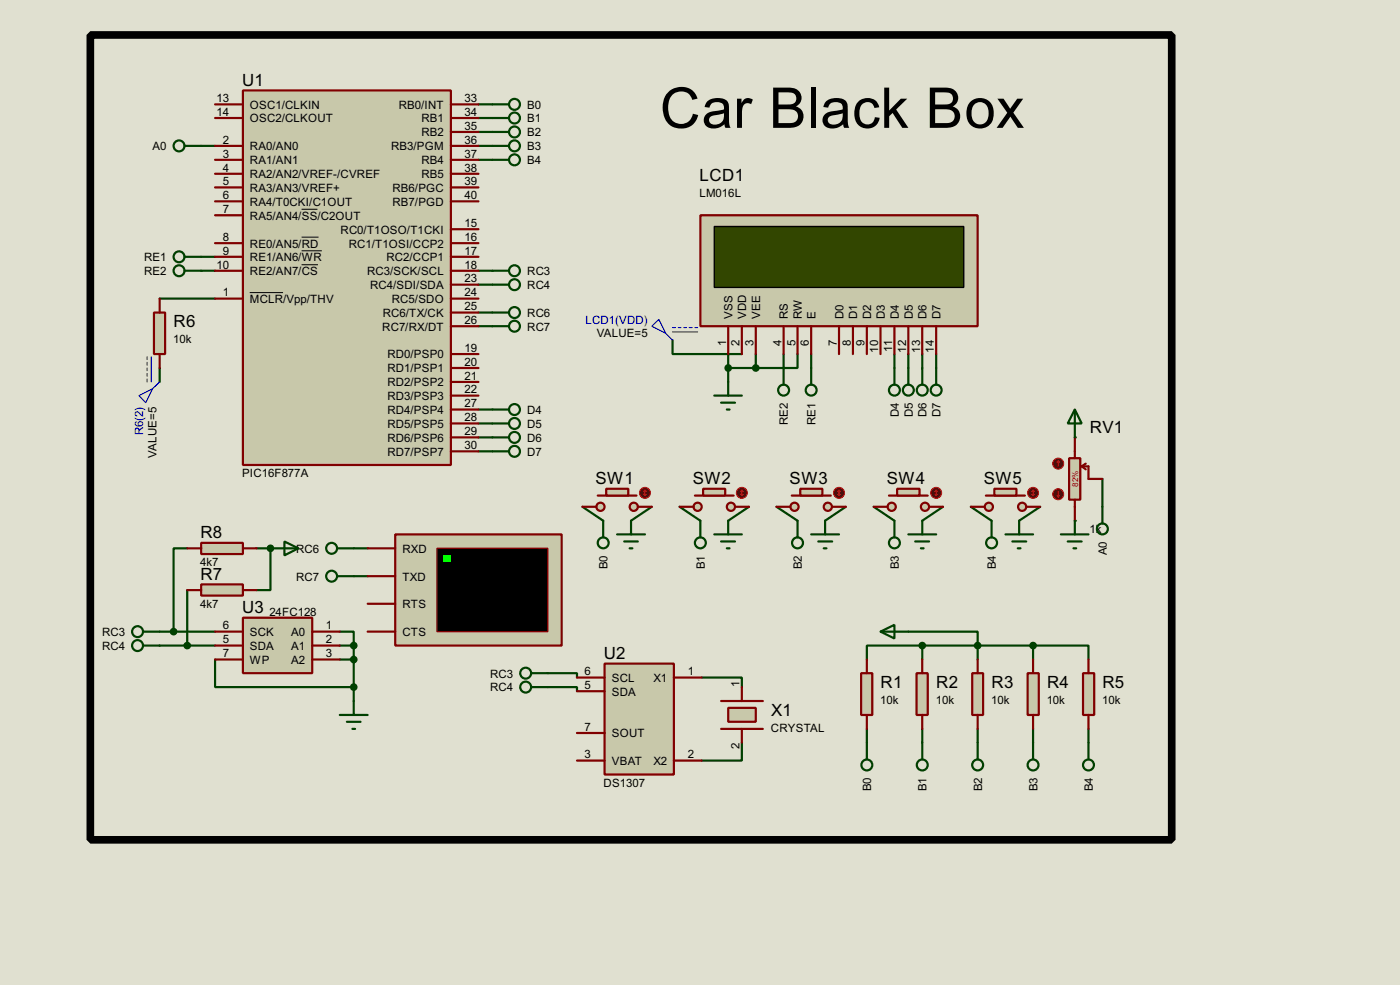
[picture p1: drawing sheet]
<svg xmlns="http://www.w3.org/2000/svg" width="256mm" height="180mm" viewBox="0 0 256 180" stroke-linecap="round" stroke-linejoin="round" font-family="sans-serif">
<path d="M0 0h256.5v180.3h-256.5z" fill="#e0e0d0"/>
<g fill="none" stroke="#004000" stroke-width=".4">
<path d="M87.7 19.1h2.5M87.7 21.6h2.5M87.7 24.2h2.5M87.7 26.7h2.5M87.7 29.3h2.5M36.9 47h2.5M36.9 49.6h2.5M87.7 49.6h2.5M87.7 52.1h2.5M87.7 75h2.5M87.7 77.5h2.5M143.6 64.8v2.6"/>
<path d="M148.6 64.8v2.6M163.9 64.8v2.6M166.4 64.8v2.6M169 64.8v2.6M171.5 64.8v2.6M87.7 80.1h2.5M87.7 82.6h2.5M106.7 92.8l3.8 2.5M124.5 92.8l3.8 2.5M142.3 92.8l3.8 2.5M160.1 92.8l3.8 2.5M177.9 92.8l3.8 2.5"/>
<path d="M202 87.7v5.1M100.4 123.2h5.3v.8M100.4 125.8h5.3v.7M158.8 133.4v2.5M169 133.4v2.5M179.1 133.4v2.5M189.3 133.4v2.5M199.4 133.4v2.5"/>
</g>
<circle cx="196.9" cy="95.3" r=".2" fill="#004000"/>
<path d="M36.9 26.7h2.5M29.3 54.7h10.1M87.7 57.2h2.5M87.7 59.7h2.5M119.4 92.8l-3.8 2.5M29.3 118.2h10.1M34.3 108v10.2M62.3 115.6h2.5v2.6M62.3 118.2h2.5M64.8 100.4h2.6M64.8 105.5h2.6M64.8 118.2v2.5h-2.5" fill="none" stroke="#004000" stroke-width=".4"/>
<circle cx="196.9" cy="80.1" r=".2" fill="#004000"/>
<g fill="none" stroke="#004000" stroke-width=".4">
<path d="M29.3 67.4v2.5M123.2 62.3v2.5h12.7M133.4 64.8v5.1M133.4 67.4h5.1M138.5 64.8v2.6M146.1 64.8v2.6h-7.6M137.2 92.8l-3.8 2.5M155 92.8l-3.8 2.5M172.8 92.8l-3.8 2.5M190.6 92.8l-3.9 2.5M47 100.4h2.6M166.4 115.6h12.7v5.1"/>
<path d="M169 118.2h-10.2v2.5M169 118.2v2.5M169 118.2h20.3M189.3 118.2h10.1v2.5M189.3 118.2v2.5M39.4 120.7v5.1h25.4M64.8 120.7v7.6M128.6 124h7.3v1.8M135.9 135.9v3.3h-7.3"/>
</g>
<circle cx="49.6" cy="100.4" r=".2" fill="#004000"/>
<path d="M29.3 115.6h10.1M34.3 100.4h-2.5v15.2M49.6 100.4v7.6h-2.6" fill="none" stroke="#004000" stroke-width=".4"/>
<path d="M44.5 16.6h38.1v68.5h-38.1z" fill="#c8c8aa" stroke="#800000" stroke-width=".4"/>
<g fill="none" stroke="#800000" stroke-width=".4">
<path d="M39.4 19.1h5.1M82.6 19.1h5.1M39.4 26.7h5.1M39.4 29.3h5.1M39.4 31.8h5.1M39.4 36.9h5.1M39.4 39.4h5.1M39.4 21.6h5.1M39.4 34.3h5.1M82.6 26.7h5.1M82.6 29.3h5.1M82.6 31.8h5.1"/>
<path d="M82.6 36.9h5.1M82.6 21.6h5.1M82.6 34.3h5.1M82.6 24.2h5.1M39.4 44.5h5.1M39.4 47h5.1M39.4 49.6h5.1M39.4 54.7h5.1M82.6 44.5h5.1M82.6 47h5.1M82.6 49.6h5.1M82.6 59.7h5.1"/>
<path d="M82.6 57.2h5.1M82.6 54.7h5.1M82.6 52.1h5.1M82.6 42h5.1M82.6 64.8h5.1M82.6 67.4h5.1M82.6 77.5h5.1M82.6 75h5.1M82.6 72.4h5.1M82.6 69.9h5.1M82.6 82.6h5.1M82.6 80.1h5.1"/>
</g>
<path d="M55.3 38.3h2.9M45.8 53.6h6.1M55.3 43.4h3.1M55.3 45.9h3.7M55.3 48.5h3" fill="none" stroke="#000" stroke-width=".18"/>
<path d="M128.3 39.4h50.8v20.3h-50.8z" fill="#c8c8aa" stroke="#800000" stroke-width=".4"/>
<path d="M130.9 41.5h45.7v11.1h-45.7z" fill="#324600" stroke="#000" stroke-width=".25"/>
<g fill="none" stroke="#800000" stroke-width=".4">
<path d="M133.4 59.7v5.1M135.9 59.7v5.1M138.5 59.7v5.1M143.6 59.7v5.1M146.1 59.7v5.1M148.6 59.7v5.1M153.7 59.7v5.1M156.3 59.7v5.1M158.8 59.7v5.1M161.3 59.7v5.1M163.9 59.7v5.1M166.4 59.7v5.1"/>
<path d="M169 59.7v5.1M171.5 59.7v5.1"/>
</g>
<g fill="none" stroke="#004000" stroke-width=".4">
<path d="M33.8 47h3.1M33.8 49.6h3.1M90.2 75h3.1M90.2 77.5h3.1M130.9 72.4h5M132.1 73.7h2.6M133.2 75h.5M133.4 69.9v2.5M143.6 67.4v3M148.6 67.4v3M163.9 67.4v3M166.4 67.4v3"/>
<path d="M169 67.4v3M171.5 67.4v3M90.2 80.1h3.1M90.2 82.6h3.1"/>
<circle cx="32.8" cy="49.6" r="1"/>
<circle cx="32.8" cy="47" r="1"/>
<circle cx="94.2" cy="77.5" r="1"/>
<circle cx="94.2" cy="75" r="1"/>
<circle cx="143.5" cy="71.4" r="1"/>
<circle cx="148.6" cy="71.4" r="1"/>
<circle cx="163.8" cy="71.4" r="1"/>
<circle cx="166.4" cy="71.4" r="1"/>
<circle cx="168.9" cy="71.4" r="1"/>
<circle cx="171.5" cy="71.4" r="1"/>
<circle cx="94.2" cy="80.1" r="1"/>
<circle cx="94.2" cy="82.6" r="1"/>
</g>
<g fill="#c8c8aa" stroke="#800000" stroke-width=".4">
<circle cx="116.1" cy="92.8" r=".75"/>
<circle cx="110" cy="92.8" r=".75"/>
</g>
<path d="M109.5 90.7h7.1" fill="none" stroke="#800000" stroke-width=".4"/>
<path d="M111.1 89.5h4v1.2h-4z" fill="#c8c8aa" stroke="#800000" stroke-width=".4"/>
<path d="M106.7 92.8h2.6M116.9 92.8h2.5" fill="none" stroke="#800000" stroke-width=".4"/>
<circle cx="118.1" cy="90.2" r="1" fill="#400000" stroke="#f00" stroke-width=".2"/>
<path d="M117.9 90.5l.3 .2M118.2 89.7v1M118.2 89.7l-.3 .3M118.2 89.7l.2 .3M118.4 90.5l-.2 .2" fill="none" stroke="#f00" stroke-width=".2"/>
<g fill="#c8c8aa" stroke="#800000" stroke-width=".4">
<circle cx="133.9" cy="92.8" r=".75"/>
<circle cx="127.8" cy="92.8" r=".75"/>
</g>
<path d="M127.3 90.7h7.1" fill="none" stroke="#800000" stroke-width=".4"/>
<path d="M128.8 89.5h4.1v1.2h-4.1z" fill="#c8c8aa" stroke="#800000" stroke-width=".4"/>
<path d="M124.5 92.8h2.6M134.7 92.8h2.5" fill="none" stroke="#800000" stroke-width=".4"/>
<circle cx="135.9" cy="90.2" r="1" fill="#400000" stroke="#f00" stroke-width=".2"/>
<path d="M135.7 90.5l.2 .2M135.9 89.7v1M135.9 89.7l-.2 .3M135.9 89.7l.3 .3M136.2 90.5l-.3 .2" fill="none" stroke="#f00" stroke-width=".2"/>
<g fill="#c8c8aa" stroke="#800000" stroke-width=".4">
<circle cx="151.6" cy="92.8" r=".75"/>
<circle cx="145.5" cy="92.8" r=".75"/>
</g>
<path d="M145.1 90.7h7.1" fill="none" stroke="#800000" stroke-width=".4"/>
<path d="M146.6 89.5h4.1v1.2h-4.1z" fill="#c8c8aa" stroke="#800000" stroke-width=".4"/>
<path d="M142.3 92.8h2.5M152.5 92.8h2.5" fill="none" stroke="#800000" stroke-width=".4"/>
<circle cx="153.7" cy="90.2" r="1" fill="#400000" stroke="#f00" stroke-width=".2"/>
<path d="M153.5 90.5l.2 .2M153.7 89.7v1M153.7 89.7l-.2 .3M153.7 89.7l.3 .3M154 90.5l-.3 .2" fill="none" stroke="#f00" stroke-width=".2"/>
<g fill="#c8c8aa" stroke="#800000" stroke-width=".4">
<circle cx="169.4" cy="92.8" r=".75"/>
<circle cx="163.3" cy="92.8" r=".75"/>
</g>
<path d="M162.9 90.7h7.1" fill="none" stroke="#800000" stroke-width=".4"/>
<path d="M164.4 89.5h4.1v1.2h-4.1z" fill="#c8c8aa" stroke="#800000" stroke-width=".4"/>
<path d="M160.1 92.8h2.5M170.2 92.8h2.6" fill="none" stroke="#800000" stroke-width=".4"/>
<circle cx="171.5" cy="90.2" r="1" fill="#400000" stroke="#f00" stroke-width=".2"/>
<path d="M171.3 90.5l.2 .2M171.5 89.7v1M171.5 89.7l-.2 .3M171.5 89.7l.3 .3M171.8 90.5l-.3 .2" fill="none" stroke="#f00" stroke-width=".2"/>
<g fill="#c8c8aa" stroke="#800000" stroke-width=".4">
<circle cx="187.2" cy="92.8" r=".75"/>
<circle cx="181.1" cy="92.8" r=".75"/>
</g>
<path d="M180.6 90.7h7.2" fill="none" stroke="#800000" stroke-width=".4"/>
<path d="M182.2 89.5h4v1.2h-4z" fill="#c8c8aa" stroke="#800000" stroke-width=".4"/>
<path d="M177.9 92.8h2.5M188 92.8h2.6" fill="none" stroke="#800000" stroke-width=".4"/>
<circle cx="189.2" cy="90.2" r="1" fill="#400000" stroke="#f00" stroke-width=".2"/>
<path d="M189 90.5l.3 .2M189.3 89.7v1M189.3 89.7l-.3 .3M189.3 89.7l.2 .3M189.5 90.5l-.2 .2" fill="none" stroke="#f00" stroke-width=".2"/>
<g fill="none" stroke="#004000" stroke-width=".4">
<path d="M110.5 95.3v3.1M128.3 95.3v3.1M146.1 95.3v3.1M163.9 95.3v3.1M181.7 95.3v3.1"/>
<circle cx="110.5" cy="99.4" r="1"/>
<circle cx="128.3" cy="99.4" r="1"/>
<circle cx="146.1" cy="99.4" r="1"/>
<circle cx="163.8" cy="99.4" r="1"/>
<circle cx="181.6" cy="99.4" r="1"/>
</g>
<path d="M157.8 123.2h2v7.7h-2z" fill="#c8c8aa" stroke="#800000" stroke-width=".4"/>
<path d="M158.8 120.7v2.5M158.8 130.9v2.5" fill="none" stroke="#800000" stroke-width=".4"/>
<path d="M167.9 123.2h2.1v7.7h-2.1z" fill="#c8c8aa" stroke="#800000" stroke-width=".4"/>
<path d="M169 120.7v2.5M169 130.9v2.5" fill="none" stroke="#800000" stroke-width=".4"/>
<path d="M178.1 123.2h2v7.7h-2z" fill="#c8c8aa" stroke="#800000" stroke-width=".4"/>
<path d="M179.1 120.7v2.5M179.1 130.9v2.5" fill="none" stroke="#800000" stroke-width=".4"/>
<path d="M188.3 123.2h2v7.7h-2z" fill="#c8c8aa" stroke="#800000" stroke-width=".4"/>
<path d="M189.3 120.7v2.5M189.3 130.9v2.5" fill="none" stroke="#800000" stroke-width=".4"/>
<path d="M198.4 123.2h2.1v7.7h-2.1z" fill="#c8c8aa" stroke="#800000" stroke-width=".4"/>
<path d="M199.4 120.7v2.5M199.4 130.9v2.5" fill="none" stroke="#800000" stroke-width=".4"/>
<g fill="none" stroke="#004000" stroke-width=".4">
<path d="M90.2 19.1h3.1M90.2 21.6h3.1M90.2 24.2h3.1M90.2 26.7h3.1M90.2 29.3h3.1M158.8 135.9v3.1M169 135.9v3.1M179.1 135.9v3.1M189.3 135.9v3.1M199.4 135.9v3.1"/>
<circle cx="94.2" cy="19.1" r="1"/>
<circle cx="94.2" cy="29.3" r="1"/>
<circle cx="94.2" cy="26.7" r="1"/>
<circle cx="94.2" cy="24.2" r="1"/>
<circle cx="94.2" cy="21.6" r="1"/>
<circle cx="158.8" cy="140" r="1"/>
<circle cx="168.9" cy="140" r="1"/>
<circle cx="179.1" cy="140" r="1"/>
<circle cx="189.2" cy="140" r="1"/>
<circle cx="199.4" cy="140" r="1"/>
</g>
<path d="M110.8 121.5h12.7v20.3h-12.7z" fill="#c8c8aa" stroke="#800000" stroke-width=".4"/>
<path d="M105.7 139.2h5.1M105.7 124h5.1M105.7 126.5h5.1M105.7 134.2h5.1M123.5 139.2h5.1M123.5 124h5.1" fill="none" stroke="#800000" stroke-width=".4"/>
<g fill="none" stroke="#004000" stroke-width=".4">
<path d="M90.2 49.6h3.1M90.2 52.1h3.1M97.3 123.2h3.1M97.3 125.8h3.1"/>
<circle cx="94.2" cy="49.6" r="1"/>
<circle cx="94.2" cy="52.1" r="1"/>
<circle cx="96.3" cy="123.2" r="1"/>
<circle cx="96.3" cy="125.8" r="1"/>
</g>
<path d="M195.9 83.9h2v7.6h-2z" fill="#c8c8aa" stroke="#800000" stroke-width=".4"/>
<path d="M196.9 80.1v3.8M196.9 91.5v3.8M198.2 85.4l.7 .5M198.2 85.4h1.2v2.3h2.6M198.9 84.9l-.7 .5" fill="none" stroke="#800000" stroke-width=".4"/>
<circle cx="193.8" cy="84.9" r="1" fill="#400000" stroke="#f00" stroke-width=".2"/>
<path d="M193.9 84.4l-.3 .2M193.9 84.4l.2 .2M193.9 84.4v1" fill="none" stroke="#f00" stroke-width=".2"/>
<circle cx="193.8" cy="90.5" r="1" fill="#400000" stroke="#f00" stroke-width=".2"/>
<path d="M193.6 90.7l.3 .3M193.9 90v1M194.1 90.7l-.2 .3" fill="none" stroke="#f00" stroke-width=".2"/>
<g fill="none" stroke="#004000" stroke-width=".4">
<path d="M194.4 97.8h5M195.6 99.1h2.6M196.9 95.3v2.5M202 92.8v3M196.7 100.4h.5"/>
<circle cx="201.9" cy="96.8" r="1"/>
</g>
<path d="M72.4 97.8h30.5v20.4h-30.5z" fill="#c8c8aa" stroke="#800000" stroke-width=".4"/>
<path d="M80.1 100.4h20.3v15.2h-20.3z" fill="#000" stroke="#800000" stroke-width=".25"/>
<path d="M81.3 101.7h1.3v1.2h-1.3z" fill="#0f0"/>
<path d="M67.4 100.4h5M67.4 110.5h5M67.4 105.5h5M67.4 115.6h5" fill="none" stroke="#800000" stroke-width=".4"/>
<g fill="none" stroke="#004000" stroke-width=".4">
<path d="M90.2 57.2h3.1M90.2 59.7h3.1M61.8 100.4h3M61.8 105.5h3"/>
<circle cx="94.2" cy="57.2" r="1"/>
<circle cx="94.2" cy="59.7" r="1"/>
<circle cx="60.7" cy="105.5" r="1"/>
<circle cx="60.7" cy="100.4" r="1"/>
</g>
<path d="M28.2 57.2h2.1v7.6h-2.1z" fill="#c8c8aa" stroke="#800000" stroke-width=".4"/>
<path d="M29.3 54.7v2.5M29.3 64.8v2.6" fill="none" stroke="#800000" stroke-width=".4"/>
<path d="M44.5 113.1h12.7v10.1h-12.7z" fill="#c8c8aa" stroke="#800000" stroke-width=".4"/>
<path d="M39.4 115.6h5.1M39.4 118.2h5.1M57.2 115.6h5.1M57.2 118.2h5.1M39.4 120.7h5.1M57.2 120.7h5.1" fill="none" stroke="#800000" stroke-width=".4"/>
<g fill="none" stroke="#004000" stroke-width=".4">
<path d="M26.2 115.6h3.1M26.2 118.2h3.1M62.3 130.9h5.1M63.6 132.1h2.5M64.6 133.4h.5M64.8 128.3v2.6"/>
<circle cx="25.2" cy="118.2" r="1"/>
<circle cx="25.2" cy="115.6" r="1"/>
</g>
<g fill="#004000" stroke="#004000" stroke-width=".4">
<circle cx="64.8" cy="120.7" r=".5"/>
<circle cx="64.8" cy="118.2" r=".5"/>
</g>
<path d="M36.9 107h7.6v2h-7.6z" fill="#c8c8aa" stroke="#800000" stroke-width=".4"/>
<path d="M34.3 108h2.6M44.5 108h2.5" fill="none" stroke="#800000" stroke-width=".4"/>
<path d="M36.9 99.4h7.6v2h-7.6z" fill="#c8c8aa" stroke="#800000" stroke-width=".4"/>
<path d="M34.3 100.4h2.6M44.5 100.4h2.5M132.1 128.3h7.7M132.1 133.4h7.7" fill="none" stroke="#800000" stroke-width=".4"/>
<g fill="#004000" stroke="#004000" stroke-width=".4">
<circle cx="34.3" cy="118.2" r=".5"/>
<circle cx="168.9" cy="118.2" r=".5"/>
<circle cx="179.1" cy="118.2" r=".5"/>
<circle cx="189.2" cy="118.2" r=".5"/>
</g>
<g fill="none" stroke="#004000" stroke-width=".4">
<path d="M33.8 26.7h3.1M196.9 75l1.3 2.5h-2.6zM196.9 75v5.1M52.1 99.1l2.6 1.3-2.6 1.3zM113.1 97.8h5.1M114.4 99.1h2.5M115.6 95.3v2.5M49.6 100.4h5.1M115.4 100.4h.5M161.3 115.6l2.6-1.2v2.5zM161.3 115.6h5.1"/>
<circle cx="32.8" cy="26.7" r="1"/>
</g>
<g fill="none" stroke="#0000c0" stroke-width=".2">
<path d="M119.4 59.7l1.3-1.2 1.3 2.5zM123.2 60h.6M124.3 60h.5M125.3 60h.5M126.3 60h.5M127.3 60h.5M25.5 72.4l2.5-1.2-1.3 2.5zM27 65.3v.5M27 66.3v.6M27 67.4v.5M27 68.4v.5M27 69.4v.5"/>
<path d="M27.7 65.3v4.6M29.3 69.9l-1.3 1.3M122 61l1.2 1.3M123.2 60.8h4.6"/>
</g>
<path d="M133.4 129.6h5.1v2.5h-5.1z" fill="#c8c8aa" stroke="#800000" stroke-width=".4"/>
<path d="M135.9 125.8v2.5M135.9 133.4v2.5" fill="none" stroke="#800000" stroke-width=".4"/>
<g fill="#004000" stroke="#004000" stroke-width=".4">
<circle cx="133.4" cy="67.4" r=".5"/>
<circle cx="138.4" cy="67.4" r=".5"/>
<circle cx="64.8" cy="125.8" r=".5"/>
<circle cx="49.5" cy="100.4" r=".5"/>
<circle cx="31.8" cy="115.6" r=".5"/>
</g>
<g fill="none" stroke="#004000" stroke-width=".4">
<path d="M130.9 97.8h5M132.1 99.1h2.6M133.4 95.3v2.5M148.6 97.8h5.1M149.9 99.1h2.6M151.2 95.3v2.5M166.4 97.8h5.1M167.7 99.1h2.5M169 95.3v2.5M184.2 97.8h5.1M185.5 99.1h2.5M186.7 95.3v2.5"/>
<path d="M133.2 100.4h.5M150.9 100.4h.5M168.7 100.4h.5M186.5 100.4h.5"/>
</g>
<path d="M16.6 6.4h198.1v147.3h-198.1z" fill="none" stroke="#000" stroke-width="1.4"/>
<text font-size="11.5" x="120.9" y="23.4">Car Black Box</text>
<g font-size="3.5">
<text x="44.4" y="15.7">U1</text>
<text x="128.2" y="33.2">LCD1</text>
<text x="31.8" y="59.9">R6</text>
<text x="199.7" y="79.3">RV1</text>
<text x="109.1" y="88.7">SW1</text>
<text x="126.9" y="88.7">SW2</text>
<text x="144.7" y="88.7">SW3</text>
<text x="162.5" y="88.7">SW4</text>
<text x="180.2" y="88.7">SW5</text>
<text x="36.7" y="98.6">R8</text>
<text x="36.7" y="106.2">R7</text>
<text x="44.4" y="112.3">U3</text>
<text x="110.6" y="120.7">U2</text>
<text x="161.3" y="125.9">R1</text>
<text x="171.5" y="125.9">R2</text>
<text x="181.7" y="125.9">R3</text>
<text x="191.8" y="125.9">R4</text>
<text x="202" y="125.9">R5</text>
<text x="141.3" y="131">X1</text>
</g>
<g font-size="2.4">
<text x="39.7" y="18.7">13</text>
<text x="39.7" y="21.2">14</text>
<text x="45.8" y="19.9">OSC1/CLKIN</text>
<text x="45.8" y="22.4">OSC2/CLKOUT</text>
<text x="73" y="19.9">RB0/INT</text>
<text x="77.2" y="22.4">RB1</text>
<text x="85.1" y="23.8">35</text>
<text x="85.1" y="21.2">34</text>
<text x="85.1" y="18.7">33</text>
<text x="96.6" y="19.9">B0</text>
<text x="96.6" y="22.4">B1</text>
<text x="27.9" y="27.5">A0</text>
<text x="40.8" y="26.3">2</text>
<text x="40.8" y="28.9">3</text>
<text x="45.8" y="27.5">RA0/AN0</text>
<text x="71.6" y="27.5">RB3/PGM</text>
<text x="77.2" y="25">RB2</text>
<text x="85.1" y="28.9">37</text>
<text x="85.1" y="26.3">36</text>
<text x="96.6" y="25">B2</text>
<text x="96.6" y="27.5">B3</text>
<text x="40.8" y="31.4">4</text>
<text x="40.8" y="33.9">5</text>
<text x="45.8" y="30">RA1/AN1</text>
<text x="45.8" y="32.6">RA2/AN2/VREF-/CVREF</text>
<text x="45.8" y="35.1">RA3/AN3/VREF+</text>
<text x="71.9" y="35.1">RB6/PGC</text>
<text x="77.2" y="32.6">RB5</text>
<text x="77.2" y="30">RB4</text>
<text x="85.1" y="33.9">39</text>
<text x="85.1" y="31.4">38</text>
<text x="96.6" y="30">B4</text>
<text x="40.8" y="36.5">6</text>
<text x="40.8" y="39">7</text>
<text x="45.8" y="37.7">RA4/T0CKI/C1OUT</text>
<text x="45.8" y="40.2">RA5/AN4/SS/C2OUT</text>
<text x="71.9" y="37.7">RB7/PGD</text>
<text x="85.1" y="36.5">40</text>
<text x="85.1" y="41.6">15</text>
<text x="128.1" y="36.1">LM016L</text>
<text x="26.4" y="47.8">RE1</text>
<text x="40.8" y="44.1">8</text>
<text x="40.8" y="46.6">9</text>
<text x="45.8" y="45.3">RE0/AN5/RD</text>
<text x="45.8" y="47.8">RE1/AN6/WR</text>
<text x="62.4" y="42.7">RC0/T1OSO/T1CKI</text>
<text x="63.9" y="45.3">RC1/T1OSI/CCP2</text>
<text x="70.8" y="47.8">RC2/CCP1</text>
<text x="85.1" y="44.1">16</text>
<text x="85.1" y="46.6">17</text>
<text x="26.4" y="50.4">RE2</text>
<text x="39.7" y="49.2">10</text>
<text x="45.8" y="50.4">RE2/AN7/CS</text>
<text x="67.2" y="50.4">RC3/SCK/SCL</text>
<text x="67.8" y="52.9">RC4/SDI/SDA</text>
<text x="85.1" y="49.2">18</text>
<text x="85.1" y="51.7">23</text>
<text x="96.6" y="50.4">RC3</text>
<text x="96.6" y="52.9">RC4</text>
<text x="40.8" y="54.3">1</text>
<text x="45.8" y="55.4">MCLR/Vpp/THV</text>
<text x="70.1" y="58">RC6/TX/CK</text>
<text x="71.8" y="55.4">RC5/SDO</text>
<text x="85.1" y="59.3">26</text>
<text x="85.1" y="56.8">25</text>
<text x="85.1" y="54.3">24</text>
<text x="96.6" y="58">RC6</text>
<text x="134.2" y="58.4" transform="rotate(-90 134.2 58.4)">VSS</text>
<text x="136.7" y="58.4" transform="rotate(-90 136.7 58.4)">VDD</text>
<text x="139.3" y="58.4" transform="rotate(-90 139.3 58.4)">VEE</text>
<text x="144.4" y="58.4" transform="rotate(-90 144.4 58.4)">RS</text>
<text x="146.9" y="58.4" transform="rotate(-90 146.9 58.4)">RW</text>
<text x="149.4" y="58.4" transform="rotate(-90 149.4 58.4)">E</text>
<text x="154.5" y="58.4" transform="rotate(-90 154.5 58.4)">D0</text>
<text x="157" y="58.4" transform="rotate(-90 157 58.4)">D1</text>
<text x="159.6" y="58.4" transform="rotate(-90 159.6 58.4)">D2</text>
<text x="162.1" y="58.4" transform="rotate(-90 162.1 58.4)">D3</text>
<text x="164.7" y="58.4" transform="rotate(-90 164.7 58.4)">D4</text>
<text x="167.2" y="58.4" transform="rotate(-90 167.2 58.4)">D5</text>
<text x="169.7" y="58.4" transform="rotate(-90 169.7 58.4)">D6</text>
<text x="172.3" y="58.4" transform="rotate(-90 172.3 58.4)">D7</text>
<text x="31.8" y="62.8">10k</text>
<text x="70" y="60.5">RC7/RX/DT</text>
<text x="71" y="65.6">RD0/PSP0</text>
<text x="85.1" y="64.4">19</text>
<text x="96.6" y="60.5">RC7</text>
<text x="109.3" y="61.7">VALUE=5</text>
<text x="133" y="63.4" transform="rotate(-90 133 63.4)">1</text>
<text x="135.5" y="63.4" transform="rotate(-90 135.5 63.4)">2</text>
<text x="138.1" y="63.4" transform="rotate(-90 138.1 63.4)">3</text>
<text x="143.2" y="63.4" transform="rotate(-90 143.2 63.4)">4</text>
<text x="145.7" y="63.4" transform="rotate(-90 145.7 63.4)">5</text>
<text x="148.2" y="63.4" transform="rotate(-90 148.2 63.4)">6</text>
<text x="153.3" y="63.4" transform="rotate(-90 153.3 63.4)">7</text>
<text x="155.9" y="63.4" transform="rotate(-90 155.9 63.4)">8</text>
<text x="158.4" y="63.4" transform="rotate(-90 158.4 63.4)">9</text>
<text x="160.9" y="64.6" transform="rotate(-90 160.9 64.6)">10</text>
<text x="163.5" y="64.4" transform="rotate(-90 163.5 64.4)">11</text>
<text x="166" y="64.6" transform="rotate(-90 166 64.6)">12</text>
<text x="168.6" y="64.6" transform="rotate(-90 168.6 64.6)">13</text>
<text x="171.1" y="64.6" transform="rotate(-90 171.1 64.6)">14</text>
<text x="71" y="68.1">RD1/PSP1</text>
<text x="71" y="70.7">RD2/PSP2</text>
<text x="85.1" y="67">20</text>
<text x="85.1" y="72">22</text>
<text x="85.1" y="69.5">21</text>
<text x="71" y="75.8">RD4/PSP4</text>
<text x="71" y="73.2">RD3/PSP3</text>
<text x="85.1" y="77.1">28</text>
<text x="85.1" y="74.6">27</text>
<text x="96.6" y="75.8">D4</text>
<text x="144.4" y="77.8" transform="rotate(-90 144.4 77.8)">RE2</text>
<text x="149.4" y="77.8" transform="rotate(-90 149.4 77.8)">RE1</text>
<text x="164.7" y="76.4" transform="rotate(-90 164.7 76.4)">D4</text>
<text x="167.2" y="76.4" transform="rotate(-90 167.2 76.4)">D5</text>
<text x="169.8" y="76.4" transform="rotate(-90 169.8 76.4)">D6</text>
<text x="172.3" y="76.4" transform="rotate(-90 172.3 76.4)">D7</text>
<text x="28.7" y="83.8" transform="rotate(-90 28.7 83.8)">VALUE=5</text>
<text x="71" y="83.4">RD7/PSP7</text>
<text x="71" y="80.8">RD6/PSP6</text>
<text x="71" y="78.3">RD5/PSP5</text>
<text x="85.1" y="82.2">30</text>
<text x="85.1" y="79.7">29</text>
<text x="96.6" y="78.3">D5</text>
<text x="96.6" y="80.8">D6</text>
<text x="96.6" y="83.4">D7</text>
<text x="44.3" y="87.3">PIC16F877A</text>
<text x="54.2" y="101.2">RC6</text>
<text x="73.7" y="101.2">RXD</text>
<text x="199.6" y="97.5">1k</text>
<text x="202.8" y="101.7" transform="rotate(-90 202.8 101.7)">A0</text>
<text x="36.7" y="103.6">4k7</text>
<text x="54.2" y="106.3">RC7</text>
<text x="73.7" y="106.3">TXD</text>
<text x="111.3" y="104.2" transform="rotate(-90 111.3 104.2)">B0</text>
<text x="129.1" y="104.2" transform="rotate(-90 129.1 104.2)">B1</text>
<text x="146.9" y="104.2" transform="rotate(-90 146.9 104.2)">B2</text>
<text x="164.7" y="104.2" transform="rotate(-90 164.7 104.2)">B3</text>
<text x="182.4" y="104.2" transform="rotate(-90 182.4 104.2)">B4</text>
<text x="36.7" y="111.2">4k7</text>
<text x="49.4" y="112.7">24FC128</text>
<text x="73.7" y="111.3">RTS</text>
<text x="18.7" y="116.4">RC3</text>
<text x="18.7" y="119">RC4</text>
<text x="40.8" y="115.2">6</text>
<text x="40.8" y="117.8">5</text>
<text x="45.8" y="116.4">SCK</text>
<text x="45.8" y="119">SDA</text>
<text x="53.3" y="116.4">A0</text>
<text x="53.3" y="119">A1</text>
<text x="59.7" y="115.2">1</text>
<text x="59.7" y="117.8">2</text>
<text x="73.7" y="116.4">CTS</text>
<text x="40.8" y="120.3">7</text>
<text x="45.8" y="121.5">WP</text>
<text x="53.3" y="121.5">A2</text>
<text x="59.7" y="120.3">3</text>
<text x="89.8" y="124">RC3</text>
<text x="107.1" y="123.6">6</text>
<text x="112.1" y="124.8">SCL</text>
<text x="119.7" y="124.8">X1</text>
<text x="126" y="123.6">1</text>
<text x="135.5" y="125.8" transform="rotate(-90 135.5 125.8)">1</text>
<text x="89.8" y="126.6">RC4</text>
<text x="107.1" y="126.1">5</text>
<text x="112.1" y="127.3">SDA</text>
<text x="161.3" y="128.9">10k</text>
<text x="171.5" y="128.9">10k</text>
<text x="181.6" y="128.9">10k</text>
<text x="191.8" y="128.9">10k</text>
<text x="201.9" y="128.9">10k</text>
<text x="107.1" y="133.8">7</text>
<text x="112.1" y="135">SOUT</text>
<text x="135.5" y="137.1" transform="rotate(-90 135.5 137.1)">2</text>
<text x="141.2" y="133.9">CRYSTAL</text>
<text x="107.1" y="138.8">3</text>
<text x="110.6" y="144">DS1307</text>
<text x="112.1" y="140">VBAT</text>
<text x="119.7" y="140">X2</text>
<text x="126" y="138.8">2</text>
<text x="159.6" y="144.8" transform="rotate(-90 159.6 144.8)">B0</text>
<text x="169.8" y="144.8" transform="rotate(-90 169.8 144.8)">B1</text>
<text x="179.9" y="144.8" transform="rotate(-90 179.9 144.8)">B2</text>
<text x="190.1" y="144.8" transform="rotate(-90 190.1 144.8)">B3</text>
<text x="200.2" y="144.8" transform="rotate(-90 200.2 144.8)">B4</text>
</g>
<g font-size="2.4" fill="#0000c0">
<text x="107.3" y="59.3">LCD1(VDD)</text>
<text x="26.2" y="79.7" transform="rotate(-90 26.2 79.7)">R6(2)</text>
</g>
<text font-size="1.7" fill="#c00000" x="197.5" y="89.1" transform="rotate(-90 197.5 89.1)">82%</text>
</svg>
